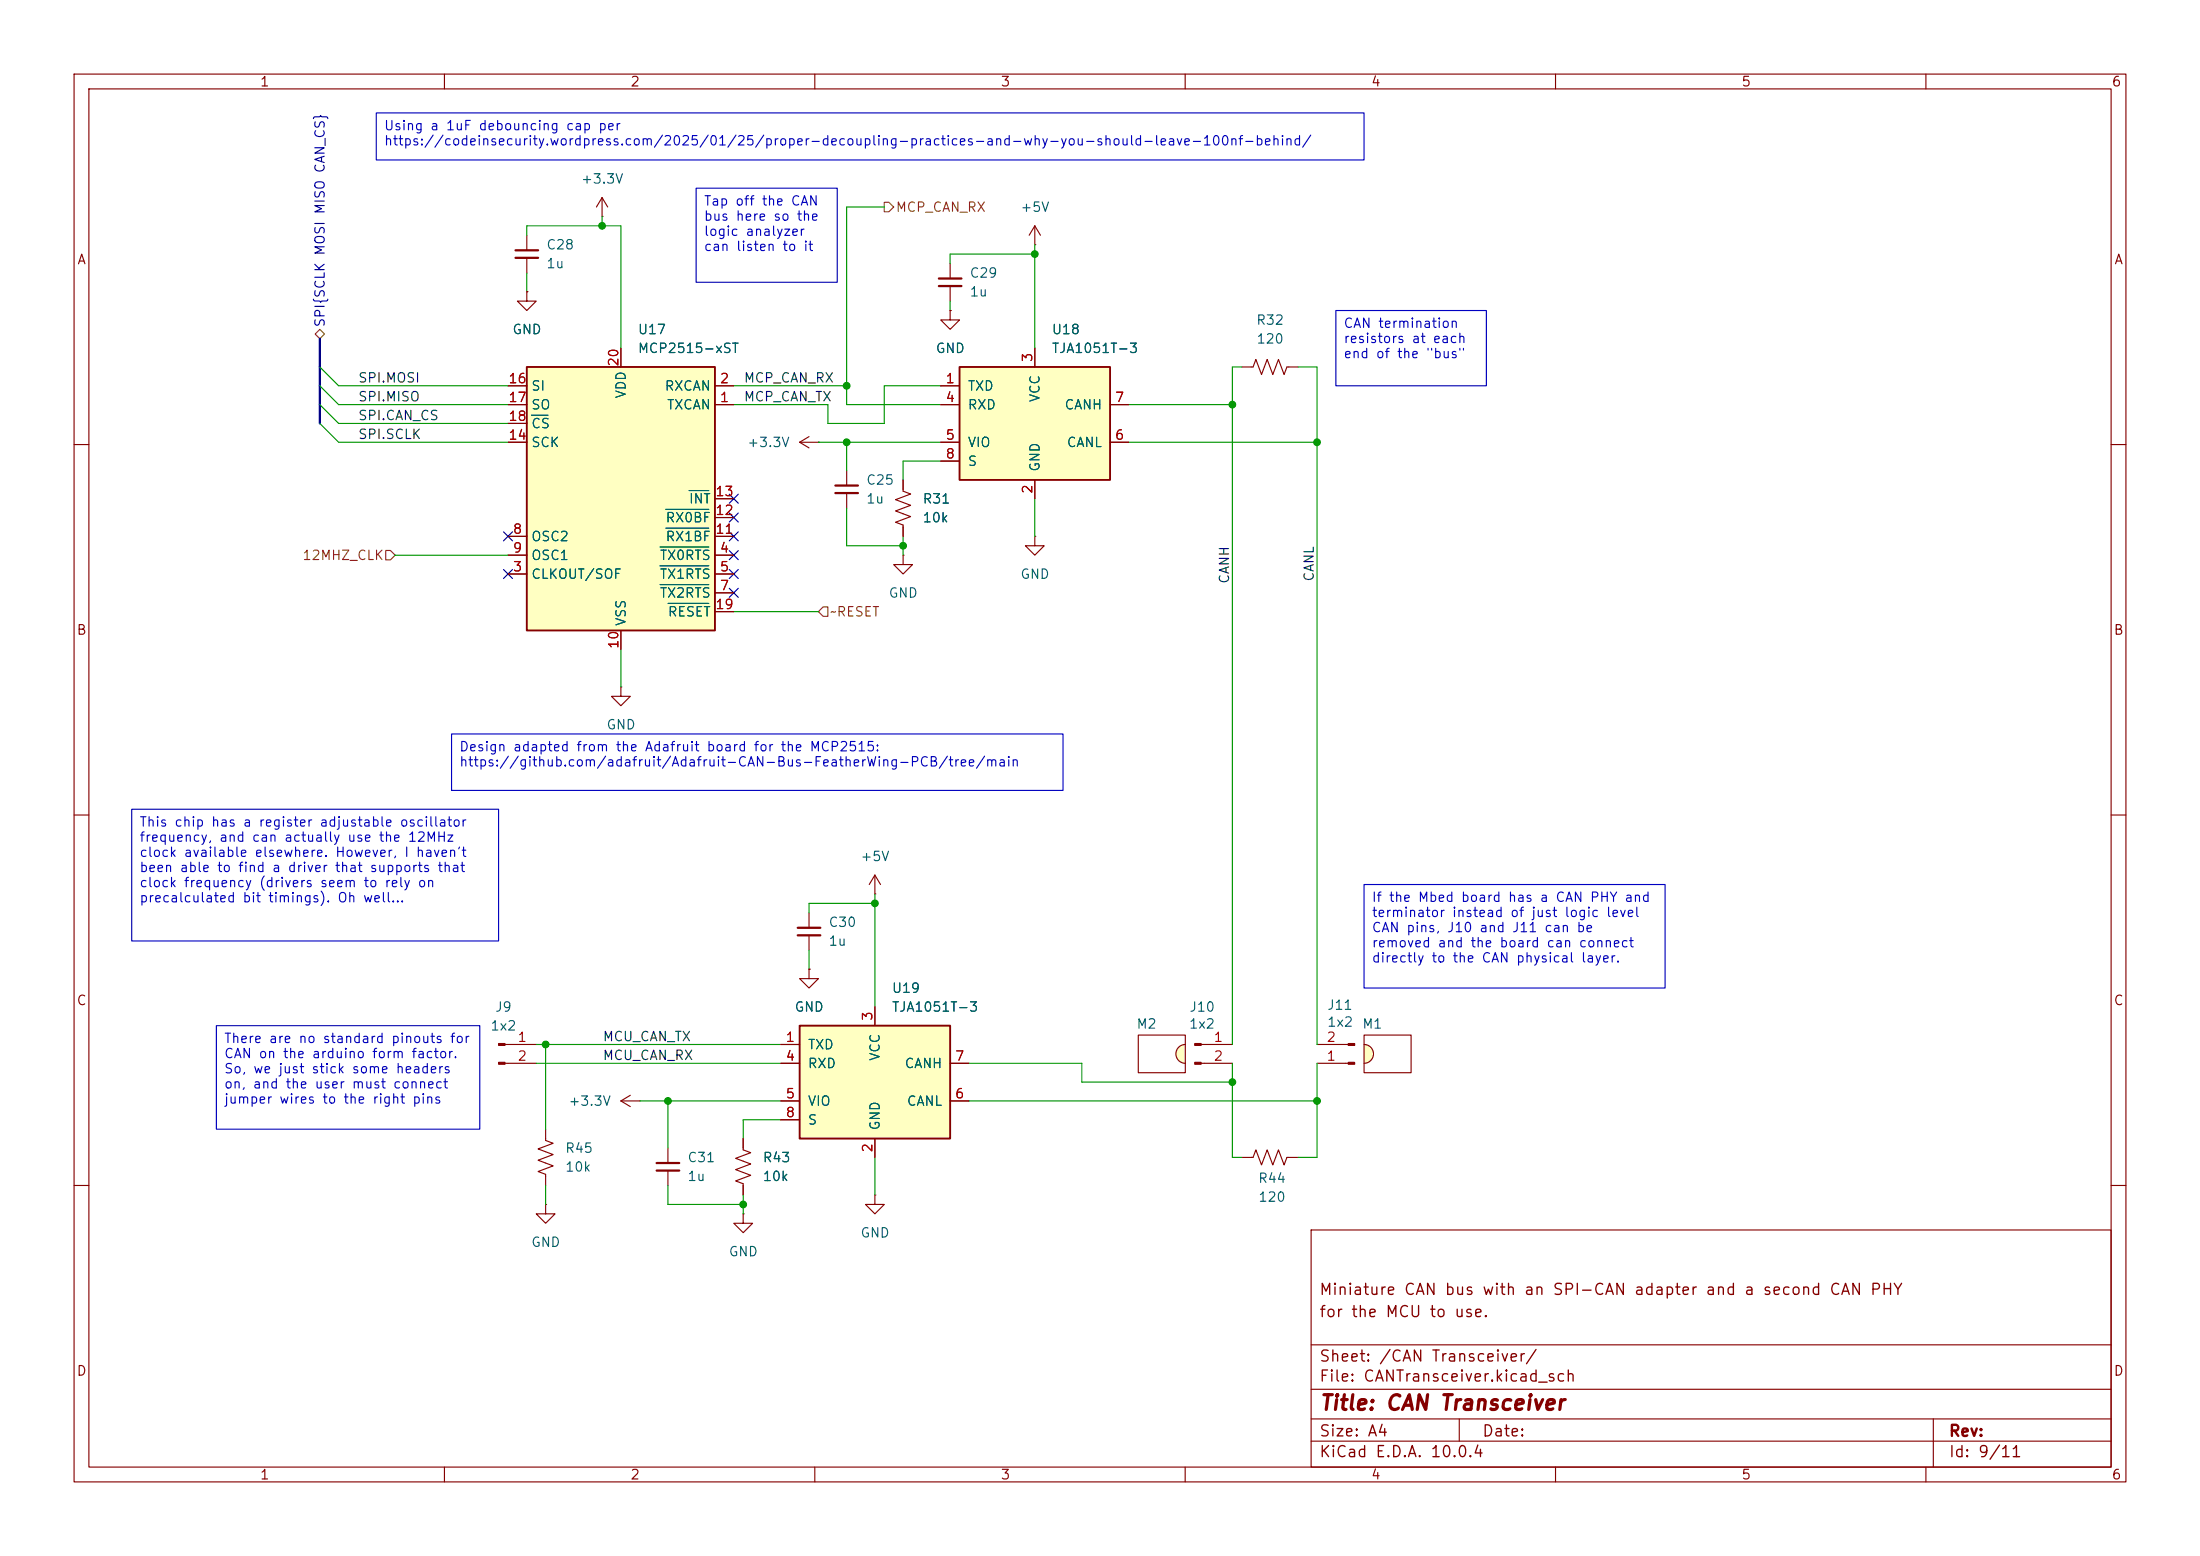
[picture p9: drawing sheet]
<svg xmlns="http://www.w3.org/2000/svg" width="297mm" height="210mm" viewBox="0 0 297 210" stroke-linecap="round" stroke-linejoin="round" font-family="sans-serif">
<g fill="none" stroke="#840000" stroke-width=".15">
<path d="M10 10h277v190h-277zM12 12h273v186h-273zM60 10v2M110 10v2M160 10v2M210 10v2M260 10v2M71.1 31.8v2M71.1 34.8v2M81.3 29.2h.1M81.3 26.7l-.8 1.2M81.3 26.7l.7 1.2"/>
<path d="M81.3 26.7v2.5M128.3 35.6v2M128.3 38.6v2M139.7 33h.1M139.7 30.5l-.8 1.3M139.7 30.5l.8 1.3M139.7 30.5v2.5M128.3 41.9v1.3h1.2l-1.2 1.3-1.3-1.3h1.3M128.3 41.9h.1M167.6 49.5h1.6l.3-1 .8 2 .8-2 .7 2 .8-2 .8 2 .3-1h1.6M10 60h2M121.9 74.9v1.3h1.3l-1.3 1.3-1.3-1.3h1.3"/>
<path d="M121.9 74.9h.1M121.9 64.8v1.5l1 .4-2 .7 2 .8-2 .8 2 .7-2 .8 1 .4v1.5M139.7 72.4v1.3h1.3l-1.3 1.2-1.3-1.2h1.3M139.7 72.4h.1M285 60h2M83.8 92.7v1.3h1.3l-1.3 1.3-1.3-1.3h1.3M83.8 92.7h.1M10 110h2M285 110h2M153.7 139.7h6.3v5.1h-6.3zM184.1 139.7h6.4v5.1h-6.4zM73.7 152.4v1.5l1 .4-2.1 .8 2.1 .7-2.1 .8 2.1 .8-2.1 .7 1.1 .4v1.5"/>
<path d="M160 141a1.27 1.27 0 0 0-1.3 1.2 1.27 1.27 0 0 0 1.3 1.3M162.2 141h4.2M162.2 143.5h4.2M167.6 156.2h1.6l.3-1 .8 2 .8-2 .7 2 .8-2 .8 2 .3-1h1.6M177.8 141h4.2M177.8 143.5h4.2M184.1 141a1.27 1.27 0 0 1 1.3 1.2 1.27 1.27 0 0 1-1.3 1.3M10 160h2M177 166h108v32h-108zM285 160h2M60 198v2M110 198v2"/>
<path d="M160 198v2M177 194.5h108M177 191.5h108M177 187.5h108M177 181.5h108M197 191.5v3M210 198v2M260 198v2M261 191.5v6.5"/>
</g>
<g fill="#840000" stroke="#840000" stroke-width=".15">
<path d="M161.3 140.8h.9v.3h-.9z"/>
<path d="M161.3 143.4h.9v.2h-.9z"/>
<path d="M182 143.4h.9v.2h-.9z"/>
<path d="M182 140.8h.9v.3h-.9z"/>
</g>
<path d="M69.6 34.8h3M69.6 33.8h3M126.7 38.6h3.1M126.7 37.6h3.1" fill="none" stroke="#840000" stroke-width=".3"/>
<g fill="#ffffc2" stroke="#ffffc2" stroke-width=".14">
<path d="M184.1 141a1.27 1.27 0 0 1 1.3 1.2 1.27 1.27 0 0 1-1.3 1.3z"/>
<path d="M159.1 141.3l.4-.2 .5-.1v2.5a1.27 1.27 0 0 1-1.2-.8 1.27 1.27 0 0 1 .3-1.4z"/>
</g>
<path d="M129.5 49.5h20.4v15.3h-20.4z" fill="#ffffc2"/>
<path d="M129.5 49.5h20.4v15.3h-20.4z" fill="none" stroke="#840000" stroke-width=".25"/>
<g fill="none" stroke="#840000" stroke-width=".15">
<path d="M107.9 59.7h2.6M107.9 59.7l1.3 .8M109.2 58.9l-1.3 .8M110.5 59.7h.1M127 52.1h2.5M127 54.6h2.5M127 59.7h2.5M139.7 47v2.5M149.9 54.6h2.5M149.9 59.7h2.5M127 62.2h2.5M139.7 64.8v2.5"/>
<path d="M118.1 161.3v1.3h1.3l-1.3 1.2-1.3-1.2h1.3M118.1 161.3h.1"/>
</g>
<path d="M107.9 138.4h20.4v15.3h-20.4z" fill="#ffffc2"/>
<path d="M107.9 138.4h20.4v15.3h-20.4z" fill="none" stroke="#840000" stroke-width=".25"/>
<g fill="none" stroke="#840000" stroke-width=".15">
<path d="M114.3 63.5v2M114.3 66.5v2.1M118.1 135.9v2.5M90.2 154.9v2.1M90.2 158v2M100.3 153.7v1.5l1 .4-2 .7 2 .8-2 .8 2 .7-2 .8 1 .4v1.5M105.4 141h2.5M105.4 143.5h2.5M105.4 148.6h2.5M105.4 151.1h2.5M118.1 153.7v2.5M128.3 143.5h2.5"/>
<path d="M128.3 148.6h2.5"/>
</g>
<path d="M112.8 66.5h3M112.8 65.5h3M88.6 158h3.1M88.6 157h3.1" fill="none" stroke="#840000" stroke-width=".3"/>
<path d="M71.1 49.5h25.4v35.6h-25.4z" fill="#ffffc2"/>
<path d="M71.1 49.5h25.4v35.6h-25.4z" fill="none" stroke="#840000" stroke-width=".25"/>
<g fill="none" stroke="#840000" stroke-width=".15">
<path d="M71.1 39.4v1.2h1.3l-1.3 1.3-1.3-1.3h1.3M71.1 39.4h.1M68.6 54.6h2.5M68.6 52.1h2.5M68.6 59.7h2.5M68.6 57.2h2.5M83.8 47v2.5M96.5 54.6h2.6M96.5 52.1h2.6M127 54.6h2.5M127 52.1h2.5M127 59.7h2.5"/>
<path d="M128.3 41.9h.1M139.7 47v2.5M149.9 54.6h2.5M149.9 59.7h2.5M68.6 77.5h2.5M68.6 74.9h2.5M68.6 72.4h2.5M96.5 77.5h2.6M96.5 74.9h2.6M96.5 72.4h2.6M96.5 69.9h2.6M96.5 67.3h2.6"/>
<path d="M121.9 64.8v1.2M121.9 71.1v1.3M127 62.2h2.5M139.7 64.8v2.5M83.8 85.1v2.5M96.5 80h2.6M96.5 82.6h2.6M118.1 118.1l-.8 1.3M118.1 118.1l.8 1.3M118.1 118.1v2.6M109.2 130.8v1.3h1.3l-1.3 1.3-1.3-1.3h1.3M109.2 130.8h.1"/>
<path d="M109.2 123.2v2M109.2 126.2v2.1M118.1 120.7h.1M118.1 135.9v2.5M68.2 141h4.2M68.2 143.5h4.2M83.8 148.6l1.3 .8M83.8 148.6h2.6M85.1 147.8l-1.3 .8M86.4 148.6h.1M100.3 153.7v1.2M105.4 148.6h2.5"/>
<path d="M105.4 141h2.5M105.4 143.5h2.5M105.4 151.1h2.5M118.1 153.7v2.5M128.3 148.6h2.5M128.3 143.5h2.5M73.7 162.6v1.2h1.2l-1.2 1.3-1.3-1.3h1.3M73.7 162.6h.1M100.3 163.8v1.3h1.3l-1.3 1.3-1.2-1.3h1.2M100.3 163.8h.1M100.3 160v1.3"/>
</g>
<path d="M71.8 56h2.2M89.1 73.8h6.6M89.1 76.4h6.6M89.1 78.9h6.6M89.9 71.3h5.8M89.9 68.7h5.8M93 66.2h2.7M90.2 81.4h5.5" fill="none" stroke="#006464" stroke-width=".15"/>
<path d="M107.7 126.2h3M107.7 125.2h3" fill="none" stroke="#840000" stroke-width=".3"/>
<g fill="#840000" stroke="#840000" stroke-width=".15">
<path d="M67.3 140.8h.9v.3h-.9z"/>
<path d="M67.3 143.4h.9v.2h-.9z"/>
</g>
<path d="M119.4 27.3h.6l.6 .6-.6 .7h-.6zM42.5 45.1l.7-.6 .6 .6-.6 .6zM52.1 74.3h.6l.6 .6-.6 .7h-.6zM111.1 81.9h.7v1.3h-.7l-.6-.6z" fill="none" stroke="#725600" stroke-width=".15"/>
<path d="M43.2 45.7v11.5" fill="none" stroke="#000084" stroke-width=".3"/>
<g fill="none" stroke="#009600" stroke-width=".15">
<path d="M71.1 31.8v-1.3h12.7v16.5M71.1 36.8v2.6M81.3 29.2v1.3M119.4 27.9h-5.1v26.7h12.7M139.7 34.3h-11.4v1.3M139.7 33v14M43.2 57.2l2.5 2.5h22.9M43.2 52.1l2.5 2.5h22.9M43.2 49.5l2.5 2.6h22.9M43.2 54.6l2.5 2.6h22.9M99.1 52.1h15.2M110.5 59.7h16.5"/>
<path d="M114.3 59.7v3.8M127 52.1h-7.6v5.1h-7.6v-2.6h-12.7M128.3 40.6v1.3M152.4 59.7h25.4M152.4 54.6h14M167.6 49.5h-1.2v91.5M175.3 49.5h2.5v91.5M53.3 74.9h15.3M114.3 68.6v5.1h7.6M121.9 72.4v2.5M127 62.2h-5.1v2.6M139.7 67.3v5.1"/>
<path d="M83.8 87.6v5.1M99.1 82.6h11.4M109.2 128.3v2.5M118.1 120.7v15.2M118.1 121.9h-8.9v1.3M72.4 141h33M72.4 143.5h33M73.7 141v11.4M86.4 148.6h19M90.2 148.6v6.3M105.4 151.1h-5.1v2.6M118.1 156.2v5.1"/>
<path d="M130.8 143.5h15.2v2.6h20.4M130.8 148.6h47M166.4 143.5v12.7h1.2M177.8 143.5v12.7h-2.5M73.7 160v2.6M90.2 160v2.6h10.1M100.3 161.3v2.5"/>
</g>
<g fill="none" stroke="#000084" stroke-width=".15">
<path d="M68 71.8l1.2 1.2M68 76.9l1.2 1.2M69.2 71.8l-1.2 1.2M69.2 76.9l-1.2 1.2M98.5 79.4l1.2 1.2M98.5 66.7l1.2 1.2M98.5 69.2l1.2 1.3M98.5 76.9l1.2 1.2M98.5 74.3l1.2 1.2M98.5 71.8l1.2 1.2M99.7 79.4l-1.2 1.2M99.7 66.7l-1.2 1.2"/>
<path d="M99.7 69.2l-1.2 1.3M99.7 76.9l-1.2 1.2M99.7 74.3l-1.2 1.2M99.7 71.8l-1.2 1.2"/>
</g>
<path d="M50.8 15.2h133.3v6.4h-133.3zM94 25.4h19v12.7h-19zM180.3 41.9h20.4v10.2h-20.4zM61 99.1h82.5v7.6h-82.5zM17.8 109.2h49.5v17.8h-49.5zM184.1 119.4h40.7v14h-40.7zM29.2 138.4h35.6v14h-35.6z" fill="none" stroke="#0000c2" stroke-width=".15"/>
<g fill="#009600" stroke="#009600" stroke-width=".14">
<circle cx="73.7" cy="141" r=".46"/>
<circle cx="177.8" cy="59.7" r=".46"/>
<circle cx="177.8" cy="148.6" r=".46"/>
<circle cx="166.4" cy="146.1" r=".46"/>
<circle cx="166.4" cy="54.6" r=".46"/>
<circle cx="118.1" cy="121.9" r=".46"/>
<circle cx="121.9" cy="73.7" r=".46"/>
<circle cx="114.3" cy="59.7" r=".46"/>
<circle cx="81.3" cy="30.5" r=".46"/>
<circle cx="139.7" cy="34.3" r=".46"/>
<circle cx="114.3" cy="52.1" r=".46"/>
<circle cx="100.3" cy="162.6" r=".46"/>
<circle cx="90.2" cy="148.6" r=".46"/>
</g>
<text font-size="2" fill="#840000" x="178" y="190.8">Title: CAN Transceiver</text>
<g font-size="1.5" fill="#840000">
<text x="178" y="178.2">for the MCU to use.</text>
<text x="178" y="175.2">Miniature CAN bus with an SPI-CAN adapter and a second CAN PHY</text>
<text x="178" y="184.2">Sheet: /CAN Transceiver/</text>
<text x="178" y="186.9">File: CANTransceiver.kicad_sch</text>
<text x="178" y="197.1">KiCad E.D.A. 10.0.4</text>
<text x="178" y="194.3">Size: A4</text>
<text x="200" y="194.3">Date:</text>
<text x="263" y="194.3">Rev:</text>
<text x="263" y="197.1">Id: 9/11</text>
</g>
<g font-size="1.3" fill="#840000">
<text x="35" y="12">1</text>
<text x="85" y="12">2</text>
<text x="135" y="12">3</text>
<text x="185" y="12">4</text>
<text x="235" y="12">5</text>
<text x="285" y="12">6</text>
<text x="10.3" y="36">A</text>
<text x="285.3" y="36">A</text>
<text x="10.3" y="86">B</text>
<text x="285.3" y="86">B</text>
<text x="10.3" y="136">C</text>
<text x="285.3" y="136">C</text>
<text x="10.3" y="186">D</text>
<text x="285.3" y="186">D</text>
<text x="35" y="200">1</text>
<text x="85" y="200">2</text>
<text x="135" y="200">3</text>
<text x="185" y="200">4</text>
<text x="235" y="200">5</text>
<text x="285" y="200">6</text>
</g>
<g font-size="1.3" fill="#0000c2">
<text x="51.8" y="17.9">Using a 1uF debouncing cap per</text>
<text x="51.8" y="20">https://codeinsecurity.wordpress.com/2025/01/25/proper-decoupling-practices-and-why-you-should-leave-100nf-behind/</text>
<text x="94.9" y="28.1">Tap off the CAN</text>
<text x="94.9" y="30.1">bus here so the</text>
<text x="94.9" y="32.2">logic analyzer</text>
<text x="94.9" y="34.2">can listen to it</text>
<text x="181.3" y="44.6">CAN termination</text>
<text x="181.3" y="46.6">resistors at each</text>
<text x="181.3" y="48.7">end of the &quot;bus&quot;</text>
<text x="61.9" y="101.7">Design adapted from the Adafruit board for the MCP2515:</text>
<text x="61.9" y="103.8">https://github.com/adafruit/Adafruit-CAN-Bus-FeatherWing-PCB/tree/main</text>
<text x="18.7" y="111.9">This chip has a register adjustable oscillator</text>
<text x="18.7" y="113.9">frequency, and can actually use the 12MHz</text>
<text x="18.7" y="116">clock available elsewhere. However, I haven't</text>
<text x="18.7" y="118">been able to find a driver that supports that</text>
<text x="18.7" y="120.1">clock frequency (drivers seem to rely on</text>
<text x="18.7" y="122.1">precalculated bit timings). Oh well...</text>
<text x="185.1" y="122">If the Mbed board has a CAN PHY and</text>
<text x="185.1" y="124.1">terminator instead of just logic level</text>
<text x="185.1" y="126.1">CAN pins, J10 and J11 can be</text>
<text x="185.1" y="128.2">removed and the board can connect</text>
<text x="185.1" y="130.2">directly to the CAN physical layer.</text>
<text x="30.2" y="141.1">There are no standard pinouts for</text>
<text x="30.2" y="143.1">CAN on the arduino form factor.</text>
<text x="30.2" y="145.2">So, we just stick some headers</text>
<text x="30.2" y="147.2">on, and the user must connect</text>
<text x="30.2" y="149.3">jumper wires to the right pins</text>
</g>
<g font-size="1.3" fill="#006464">
<text x="78.3" y="25.1">+3.3V</text>
<text x="137.7" y="28.9">+5V</text>
<text x="73.7" y="34">C28</text>
<text x="73.7" y="36.5">1u</text>
<text x="130.8" y="40.3">1u</text>
<text x="130.8" y="37.8">C29</text>
<text x="69.1" y="45.4">GND</text>
<text x="86" y="45.4">U17</text>
<text x="86" y="48">MCP2515-xST</text>
<text x="126.2" y="48">GND</text>
<text x="141.9" y="45.4">U18</text>
<text x="141.9" y="48">TJA1051T-3</text>
<text x="169.5" y="44.2">R32</text>
<text x="169.5" y="46.7">120</text>
<text x="71.6" y="53">SI</text>
<text x="84.8" y="53.9" transform="rotate(-90 84.8 53.9)">VDD</text>
<text x="89.6" y="53">RXCAN</text>
<text x="130.6" y="53">TXD</text>
<text x="71.6" y="55.6">SO</text>
<text x="71.6" y="58.1">CS</text>
<text x="89.9" y="55.6">TXCAN</text>
<text x="130.6" y="55.6">RXD</text>
<text x="140.7" y="54.4" transform="rotate(-90 140.7 54.4)">VCC</text>
<text x="143.6" y="55.6">CANH</text>
<text x="71.6" y="60.7">SCK</text>
<text x="100.8" y="60.7">+3.3V</text>
<text x="116.8" y="65.7">C25</text>
<text x="130.6" y="60.7">VIO</text>
<text x="130.6" y="63.2">S</text>
<text x="140.7" y="63.8" transform="rotate(-90 140.7 63.8)">GND</text>
<text x="143.9" y="60.7">CANL</text>
<text x="89.8" y="70.8">RX0BF</text>
<text x="92.9" y="68.3">INT</text>
<text x="116.8" y="68.3">1u</text>
<text x="124.5" y="70.8">10k</text>
<text x="124.5" y="68.3">R31</text>
<text x="71.6" y="73.4">OSC2</text>
<text x="71.6" y="75.9">OSC1</text>
<text x="89" y="75.9">TX0RTS</text>
<text x="89.8" y="73.4">RX1BF</text>
<text x="71.6" y="78.4">CLKOUT/SOF</text>
<text x="89" y="78.4">TX1RTS</text>
<text x="89" y="81">TX2RTS</text>
<text x="90.1" y="83.5">RESET</text>
<text x="119.9" y="81">GND</text>
<text x="137.7" y="78.4">GND</text>
<text x="84.8" y="84.6" transform="rotate(-90 84.8 84.6)">VSS</text>
<text x="81.8" y="98.8">GND</text>
<text x="116.1" y="116.5">+5V</text>
<text x="111.8" y="125.4">C30</text>
<text x="111.8" y="128">1u</text>
<text x="66.8" y="136.9">J9</text>
<text x="107.2" y="136.9">GND</text>
<text x="120.3" y="134.3">U19</text>
<text x="120.3" y="136.9">TJA1051T-3</text>
<text x="160.5" y="136.9">J10</text>
<text x="179.1" y="136.6">J11</text>
<text x="66.1" y="139.4">1x2</text>
<text x="109" y="141.9">TXD</text>
<text x="119.1" y="143.3" transform="rotate(-90 119.1 143.3)">VCC</text>
<text x="153.3" y="139.1">M2</text>
<text x="160.4" y="139.1">1x2</text>
<text x="179.1" y="138.9">1x2</text>
<text x="183.8" y="139.1">M1</text>
<text x="76.7" y="149.6">+3.3V</text>
<text x="109" y="144.5">RXD</text>
<text x="109" y="149.6">VIO</text>
<text x="122" y="144.5">CANH</text>
<text x="122.3" y="149.6">CANL</text>
<text x="76.2" y="155.9">R45</text>
<text x="109" y="152.1">S</text>
<text x="119.1" y="152.7" transform="rotate(-90 119.1 152.7)">GND</text>
<text x="76.2" y="158.5">10k</text>
<text x="92.7" y="159.7">1u</text>
<text x="92.7" y="157.2">C31</text>
<text x="102.9" y="159.7">10k</text>
<text x="102.9" y="157.2">R43</text>
<text x="169.8" y="160">R44</text>
<text x="116.1" y="167.3">GND</text>
<text x="169.8" y="162.5">120</text>
<text x="71.6" y="168.6">GND</text>
<text x="98.3" y="169.9">GND</text>
</g>
<g font-size="1.3" fill="#725600">
<text x="120.8" y="28.9">MCP_CAN_RX</text>
<text x="40.7" y="75.9">12MHZ_CLK</text>
<text x="112" y="83.5">~RESET</text>
</g>
<text font-size="1.3" fill="#000084" x="44.2" y="44.3" transform="rotate(-90 44.2 44.3)">SPI{SCLK MOSI MISO CAN_CS}</text>
<g font-size="1.3" fill="#0f0f0f">
<text x="48.3" y="51.9">SPI.MOSI</text>
<text x="100.3" y="51.9">MCP_CAN_RX</text>
<text x="48.3" y="59.6">SPI.SCLK</text>
<text x="48.3" y="57">SPI.CAN_CS</text>
<text x="48.3" y="54.5">SPI.MISO</text>
<text x="100.3" y="54.5">MCP_CAN_TX</text>
<text x="166.2" y="78.9" transform="rotate(-90 166.2 78.9)">CANH</text>
<text x="177.7" y="78.6" transform="rotate(-90 177.7 78.6)">CANL</text>
<text x="81.3" y="143.4">MCU_CAN_RX</text>
<text x="81.3" y="140.8">MCU_CAN_TX</text>
</g>
<g font-size="1.3" fill="#a90000">
<text x="68.5" y="52">16</text>
<text x="83.8" y="49.6" transform="rotate(-90 83.8 49.6)">20</text>
<text x="97.1" y="52">2</text>
<text x="127.6" y="52">1</text>
<text x="139.7" y="49" transform="rotate(-90 139.7 49)">3</text>
<text x="68.5" y="59.7">14</text>
<text x="68.5" y="54.6">17</text>
<text x="68.5" y="57.1">18</text>
<text x="97.1" y="54.6">1</text>
<text x="127.6" y="54.6">4</text>
<text x="127.6" y="59.7">5</text>
<text x="150.4" y="59.7">6</text>
<text x="150.4" y="54.6">7</text>
<text x="127.6" y="62.2">8</text>
<text x="96.5" y="69.8">12</text>
<text x="96.5" y="67.3">13</text>
<text x="139.7" y="66.7" transform="rotate(-90 139.7 66.7)">2</text>
<text x="69.1" y="77.4">3</text>
<text x="69.1" y="72.4">8</text>
<text x="69.1" y="74.9">9</text>
<text x="96.5" y="72.4">11</text>
<text x="97.1" y="74.9">4</text>
<text x="97.1" y="77.4">5</text>
<text x="96.5" y="82.5">19</text>
<text x="97.1" y="80">7</text>
<text x="83.8" y="87.7" transform="rotate(-90 83.8 87.7)">10</text>
<text x="118.1" y="137.9" transform="rotate(-90 118.1 137.9)">3</text>
<text x="69.8" y="140.9">1</text>
<text x="69.8" y="143.5">2</text>
<text x="106" y="140.9">1</text>
<text x="106" y="143.5">4</text>
<text x="128.8" y="143.5">7</text>
<text x="163.8" y="140.9">1</text>
<text x="163.8" y="143.5">2</text>
<text x="179" y="143.5">1</text>
<text x="179" y="140.9">2</text>
<text x="106" y="148.6">5</text>
<text x="128.8" y="148.6">6</text>
<text x="106" y="151.1">8</text>
<text x="118.1" y="155.6" transform="rotate(-90 118.1 155.6)">2</text>
</g>
</svg>
